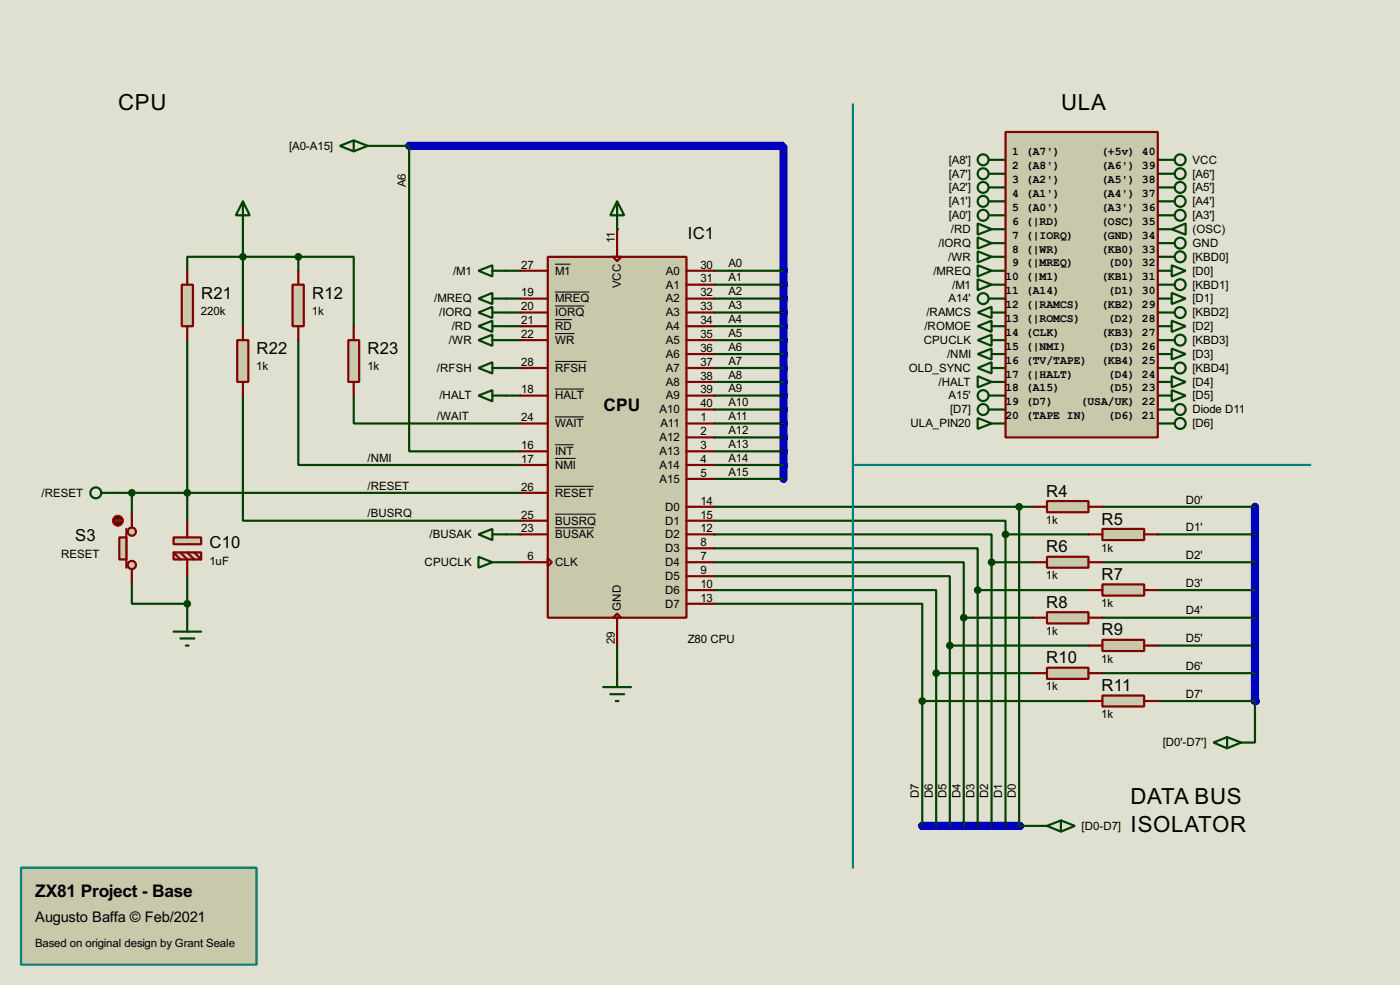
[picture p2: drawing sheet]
<svg xmlns="http://www.w3.org/2000/svg" width="256mm" height="180mm" viewBox="0 0 256 180" stroke-linecap="round" stroke-linejoin="round" font-family="sans-serif">
<path d="M0 0h256.5v180.3h-256.5z" fill="#e0e0d0"/>
<circle cx="186.7" cy="151.2" r=".75" fill="#0000c0"/>
<path d="M169 151.2h2.5M184.2 151.2h2.5" fill="none" stroke="#0000c0" stroke-width="1.5"/>
<circle cx="169" cy="151.2" r=".75" fill="#0000c0"/>
<path d="M171.5 151.2h12.7" fill="none" stroke="#0000c0" stroke-width="1.5"/>
<circle cx="229.9" cy="128.3" r=".75" fill="#0000c0"/>
<path d="M75 26.7h68.6v61M229.9 92.8v35.5" fill="none" stroke="#0000c0" stroke-width="1.5"/>
<circle cx="113.1" cy="42" r=".2" fill="#004000"/>
<g fill="none" stroke="#004000" stroke-width=".4">
<path d="M67.4 26.7h7.6v55.9h20.3M44.5 42v17.7M54.7 47h10.1v12.7M54.7 47h-20.4v2.6M54.7 47v2.6M92.8 49.6h2.5M92.8 59.7h2.5M92.8 57.2h2.5M92.8 54.7h2.5M130.9 49.6h12.7M130.9 59.7h12.7M130.9 57.2h12.7"/>
<path d="M130.9 54.7h12.7M130.9 52.1h12.7M34.3 62.3v33M44.5 72.4v22.9h50.8M54.7 62.3v22.8h40.6M64.8 72.4v5.1h30.5M92.8 67.4h2.5M92.8 62.3h2.5M92.8 72.4h2.5M130.9 67.4h12.7M130.9 62.3h12.7M130.9 72.4h12.7"/>
<path d="M130.9 77.5h12.7M130.9 75h12.7M130.9 69.9h12.7M130.9 64.8h12.7M21.6 90.2h73.7M24.2 90.2v3.8M92.8 97.8h2.5M130.9 95.3h53.3v2.5M130.9 97.8h50.8v5.1M130.9 87.7h12.7M130.9 85.1h12.7M130.9 82.6h12.7"/>
<path d="M130.9 80.1h12.7M130.9 92.8h58.4M184.2 97.8h15.2M184.2 97.8v53.4M186.7 92.8v58.4h5.1M202 92.8h27.9M212.1 97.8h17.8M24.2 106.7v3.8h10.1M34.3 105.5v7.6M92.8 102.9h2.5M113.1 118.2v5M130.9 100.4h48.2v7.6"/>
<path d="M130.9 102.9h45.7v10.2M130.9 105.5h43.1v12.7M130.9 108h40.6v15.2M130.9 110.5h38.1v17.8M174 118.2h25.4M174 118.2v33M176.6 113.1h12.7M176.6 113.1v38.1M179.1 108h20.3M179.1 108v43.2M181.7 102.9h7.6M181.7 102.9v48.3"/>
<path d="M202 102.9h27.9M202 113.1h27.9M212.1 108h17.8M212.1 118.2h17.8M169 128.3h30.4M169 128.3v22.9M171.5 123.2h17.8M171.5 123.2v28M202 123.2h27.9M212.1 128.3h17.8v7.6h-2.5"/>
</g>
<path d="M100.4 47h25.4v66.1h-25.4z" fill="#c8c8aa" stroke="#800000" stroke-width=".4"/>
<g fill="none" stroke="#800000" stroke-width=".4">
<path d="M95.3 49.6h5.1M95.3 54.7h5.1M95.3 57.2h5.1M95.3 59.7h5.1M112.3 47h1.5l-.7 .8zM113.1 42v5M125.8 49.6h5.1M125.8 52.1h5.1M125.8 54.7h5.1M125.8 57.2h5.1M125.8 59.7h5.1M95.3 62.3h5.1"/>
<path d="M95.3 67.4h5.1M95.3 72.4h5.1M95.3 77.5h5.1M125.8 62.3h5.1M125.8 64.8h5.1M125.8 67.4h5.1M125.8 69.9h5.1M125.8 72.4h5.1M125.8 75h5.1M125.8 77.5h5.1M95.3 82.6h5.1M95.3 85.1h5.1"/>
<path d="M95.3 95.3h5.1M95.3 97.8h5.1M95.3 90.2h5.1M125.8 80.1h5.1M125.8 82.6h5.1M125.8 85.1h5.1M125.8 87.7h5.1M125.8 92.8h5.1M125.8 95.3h5.1M125.8 97.8h5.1M95.3 102.9h5.1M100.4 102.2l.7 .7-.7 .8z"/>
<path d="M112.3 113.1l.8-.8 .7 .8zM113.1 113.1v5.1M125.8 100.4h5.1M125.8 102.9h5.1M125.8 105.5h5.1M125.8 108h5.1M125.8 110.5h5.1"/>
</g>
<g fill="none" stroke="#000" stroke-width=".18">
<path d="M101.7 48.4h2.8M101.7 53.5h6.3M101.7 56h5.4M101.7 58.5h3.1M101.7 61.1h3.6M101.7 66.2h5.8M101.7 71.2h5.3M101.7 76.3h5.3M101.7 81.4h3.4M101.7 83.9h3.8M101.7 89h7.1M101.7 94.1h7.5"/>
<path d="M101.7 96.6h7.1"/>
</g>
<g fill="none" stroke="#004000" stroke-width=".4">
<path d="M113.1 36.9l1.3 2.5h-2.6zM113.1 36.9v5.1M87.7 49.6l2.5-1v2zM87.7 59.7l2.5-1v2.1zM87.7 57.2l2.5-1v2zM87.7 54.7l2.5-1.1v2.1zM90.2 49.6h2.6M90.2 59.7h2.6M90.2 57.2h2.6M90.2 54.7h2.6M87.7 67.4l2.5-1.1v2.1zM87.7 62.3l2.5-1v2z"/>
<path d="M87.7 72.4l2.5-1v2.1zM90.2 67.4h2.6M90.2 62.3h2.6M90.2 72.4h2.6M110.5 125.8h5.1M111.8 127.1h2.6M112.8 128.3h.5M113.1 123.2v2.6"/>
</g>
<path d="M33.3 52.1h2.1v7.6h-2.1z" fill="#c8c8aa" stroke="#800000" stroke-width=".4"/>
<path d="M34.3 49.6v2.5M34.3 59.7v2.6" fill="none" stroke="#800000" stroke-width=".4"/>
<path d="M43.5 62.3h2v7.6h-2z" fill="#c8c8aa" stroke="#800000" stroke-width=".4"/>
<path d="M44.5 59.7v2.6M44.5 69.9v2.5" fill="none" stroke="#800000" stroke-width=".4"/>
<path d="M53.6 52.1h2.1v7.6h-2.1z" fill="#c8c8aa" stroke="#800000" stroke-width=".4"/>
<path d="M54.7 49.6v2.5M54.7 59.7v2.6" fill="none" stroke="#800000" stroke-width=".4"/>
<path d="M63.8 62.3h2v7.6h-2z" fill="#c8c8aa" stroke="#800000" stroke-width=".4"/>
<path d="M64.8 59.7v2.6M64.8 69.9v2.5" fill="none" stroke="#800000" stroke-width=".4"/>
<g fill="#004000" stroke="#004000" stroke-width=".4">
<circle cx="54.6" cy="47" r=".5"/>
<circle cx="44.5" cy="47" r=".5"/>
</g>
<path d="M44.5 36.9l1.3 2.5h-2.6zM44.5 36.9v5.1M87.7 97.8l2.5-1v2.1zM90.2 97.8h2.6M87.7 101.9l2.5 1-2.5 1zM90.2 102.9h2.6" fill="none" stroke="#004000" stroke-width=".4"/>
<g fill="#c8c8aa" stroke="#800000" stroke-width=".4">
<path d="M31.8 98.4h5.1v1.2h-5.1z"/>
<path d="M31.8 101.1h5.1v1.3h-5.1z"/>
</g>
<path d="M34.3 95.3v3.1M31.8 101.1l1.3 1.3M33.1 101.1l1.2 1.3v3.1M34.3 101.1l1.3 1.3M35.6 101.1l1.3 1.3" fill="none" stroke="#800000" stroke-width=".4"/>
<circle cx="34.3" cy="90.2" r=".5" fill="#004000" stroke="#004000" stroke-width=".4"/>
<path d="M31.8 115.6h5.1M33.1 116.9h2.5M34.1 118.2h.5M34.3 113.1v2.5" fill="none" stroke="#004000" stroke-width=".4"/>
<path d="M191.8 91.7h7.6v2.1h-7.6z" fill="#c8c8aa" stroke="#800000" stroke-width=".4"/>
<path d="M189.3 92.8h2.5M199.4 92.8h2.6" fill="none" stroke="#800000" stroke-width=".4"/>
<path d="M202 96.8h7.6v2.1h-7.6z" fill="#c8c8aa" stroke="#800000" stroke-width=".4"/>
<path d="M199.4 97.8h2.6M209.6 97.8h2.5" fill="none" stroke="#800000" stroke-width=".4"/>
<path d="M191.8 101.9h7.6v2h-7.6z" fill="#c8c8aa" stroke="#800000" stroke-width=".4"/>
<path d="M189.3 102.9h2.5M199.4 102.9h2.6" fill="none" stroke="#800000" stroke-width=".4"/>
<path d="M202 107h7.6v2h-7.6z" fill="#c8c8aa" stroke="#800000" stroke-width=".4"/>
<path d="M199.4 108h2.6M209.6 108h2.5" fill="none" stroke="#800000" stroke-width=".4"/>
<path d="M191.8 112.1h7.6v2h-7.6z" fill="#c8c8aa" stroke="#800000" stroke-width=".4"/>
<path d="M189.3 113.1h2.5M199.4 113.1h2.6" fill="none" stroke="#800000" stroke-width=".4"/>
<path d="M202 117.1h7.6v2.1h-7.6z" fill="#c8c8aa" stroke="#800000" stroke-width=".4"/>
<path d="M199.4 118.2h2.6M209.6 118.2h2.5" fill="none" stroke="#800000" stroke-width=".4"/>
<path d="M191.8 122.2h7.6v2.1h-7.6z" fill="#c8c8aa" stroke="#800000" stroke-width=".4"/>
<path d="M189.3 123.2h2.5M199.4 123.2h2.6" fill="none" stroke="#800000" stroke-width=".4"/>
<path d="M202 127.3h7.6v2h-7.6z" fill="#c8c8aa" stroke="#800000" stroke-width=".4"/>
<path d="M199.4 128.3h2.6M209.6 128.3h2.5" fill="none" stroke="#800000" stroke-width=".4"/>
<g fill="none" stroke="#004000" stroke-width=".4">
<path d="M62.3 26.7l2.5-1v2zM64.8 25.7l2.6 1-2.6 1M181.2 29.3h3M181.2 39.4h3M181.2 36.9h3M181.2 34.3h3M181.2 31.8h3M212.1 29.3h3.1M212.1 39.4h3.1M212.1 36.9h3.1M212.1 34.3h3.1M212.1 31.8h3.1"/>
<path d="M179.1 40.9l2.6 1.1-2.6 1zM179.1 43.5l2.6 1-2.6 1zM179.1 46l2.6 1-2.6 1.1zM179.1 48.6l2.6 1-2.6 1zM179.1 51.1l2.6 1-2.6 1zM179.1 59.7l2.6-1v2.1zM179.1 57.2l2.6-1v2zM181.2 54.7h3M181.7 42h2.5M181.7 44.5h2.5M181.7 47h2.5M181.7 49.6h2.5"/>
<path d="M181.7 52.1h2.5M181.7 57.2h2.5M181.7 59.7h2.5M212.1 42h2.6M212.1 44.5h3.1M212.1 47h3.1M212.1 49.6h2.6M212.1 52.1h3.1M212.1 57.2h3.1M212.1 54.7h2.6M212.1 59.7h2.6M214.7 42l2.5-1.1v2.1z"/>
<path d="M214.7 48.6l2.5 1-2.5 1zM214.7 53.6l2.5 1.1-2.5 1zM214.7 58.7l2.5 1-2.5 1.1zM179.1 64.8l2.6-1v2zM179.1 62.3l2.6-1v2zM179.1 67.4l2.6-1.1v2.1zM179.1 68.9l2.6 1-2.6 1zM179.1 76.5l2.6 1-2.6 1zM181.2 72.4h3M181.2 75h3M181.7 64.8h2.5M181.7 62.3h2.5"/>
<path d="M181.7 67.4h2.5M181.7 69.9h2.5M181.7 77.5h2.5M212.1 64.8h2.6M212.1 62.3h3.1M212.1 67.4h3.1M212.1 69.9h2.6M212.1 77.5h3.1M212.1 72.4h2.6M212.1 75h3.1M214.7 63.8l2.5 1-2.5 1zM214.7 68.9l2.5 1-2.5 1z"/>
<path d="M214.7 71.4l2.5 1-2.5 1.1zM18.6 90.2h3M222.3 135.9l2.5-1v2.1zM224.8 134.9l2.6 1-2.6 1.1M194.4 150.2l2.5 1-2.5 1zM194.4 150.2l-2.6 1 2.6 1"/>
<circle cx="180.1" cy="29.3" r="1"/>
<circle cx="180.1" cy="31.8" r="1"/>
<circle cx="180.1" cy="36.9" r="1"/>
<circle cx="180.1" cy="34.3" r="1"/>
<circle cx="180.1" cy="39.4" r="1"/>
<circle cx="216.2" cy="31.8" r="1"/>
<circle cx="216.2" cy="29.3" r="1"/>
<circle cx="216.2" cy="39.4" r="1"/>
<circle cx="216.2" cy="36.9" r="1"/>
<circle cx="216.2" cy="34.3" r="1"/>
<circle cx="180.1" cy="54.7" r="1"/>
<circle cx="216.2" cy="47" r="1"/>
<circle cx="216.2" cy="44.5" r="1"/>
<circle cx="216.2" cy="52.1" r="1"/>
<circle cx="216.2" cy="57.2" r="1"/>
<circle cx="180.1" cy="75" r="1"/>
<circle cx="180.1" cy="72.4" r="1"/>
<circle cx="216.2" cy="62.3" r="1"/>
<circle cx="216.2" cy="77.5" r="1"/>
<circle cx="216.2" cy="67.4" r="1"/>
<circle cx="216.2" cy="75" r="1"/>
<circle cx="17.5" cy="90.2" r="1"/>
</g>
<g fill="#004000" stroke="#004000" stroke-width=".4">
<circle cx="184.2" cy="97.8" r=".5"/>
<circle cx="181.6" cy="102.9" r=".5"/>
<circle cx="179.1" cy="108" r=".5"/>
<circle cx="176.5" cy="113.1" r=".5"/>
<circle cx="174" cy="118.2" r=".5"/>
<circle cx="171.5" cy="123.2" r=".5"/>
<circle cx="168.9" cy="128.3" r=".5"/>
<circle cx="186.7" cy="92.8" r=".5"/>
</g>
<path d="M156.3 19.1v139.7M156.3 85.1h83.8" fill="none" stroke="#008080" stroke-width=".4"/>
<path d="M3.9 158.8h43.1v17.8h-43.1z" fill-rule="evenodd" fill="#c8c8aa" stroke="#008080" stroke-width=".4"/>
<path d="M184.2 24.2h27.9v55.9h-27.9z" fill="#c8c8aa" stroke="#800000" stroke-width=".4"/>
<g fill="#c8c8aa" stroke="#800000" stroke-width=".4">
<circle cx="24.1" cy="97.3" r=".75"/>
<circle cx="24.1" cy="103.4" r=".75"/>
</g>
<path d="M23.2 96.8v7.1" fill="none" stroke="#800000" stroke-width=".4"/>
<path d="M21.9 98.4h1.3v4h-1.3z" fill="#c8c8aa" stroke="#800000" stroke-width=".4"/>
<path d="M24.2 94v2.6M24.2 104.2v2.5" fill="none" stroke="#800000" stroke-width=".4"/>
<circle cx="21.6" cy="95.3" r="1" fill="#400000" stroke="#f00" stroke-width=".2"/>
<path d="M21.1 95.3h1.1M21.1 95.3l.3 .3M21.4 95.1l-.3 .2M21.9 95.1l.3 .2M22.2 95.3l-.3 .3" fill="none" stroke="#f00" stroke-width=".2"/>
<g fill="#004000" stroke="#004000" stroke-width=".4">
<circle cx="24.1" cy="90.2" r=".5"/>
<circle cx="34.3" cy="110.5" r=".5"/>
</g>
<g font-size="4.6">
<text x="21.7" y="20.2">CPU</text>
<text x="194.4" y="20.2">ULA</text>
<text x="207.1" y="147.2">DATA BUS</text>
<text x="207.1" y="152.3">ISOLATOR</text>
</g>
<g font-size="3.6">
<text x="110.6" y="75.3">CPU</text>
<text x="6.5" y="164.2">ZX81 Project - Base</text>
</g>
<g font-size="3.4">
<text x="126" y="43.7">IC1</text>
<text x="36.9" y="54.7">R21</text>
<text x="57.2" y="54.7">R12</text>
<text x="47" y="64.8">R22</text>
<text x="67.4" y="64.8">R23</text>
<text x="191.7" y="90.9">R4</text>
<text x="13.8" y="99.1">S3</text>
<text x="38.4" y="100.4">C10</text>
<text x="191.7" y="101.1">R6</text>
<text x="201.8" y="96">R5</text>
<text x="201.8" y="106.2">R7</text>
<text x="191.7" y="111.3">R8</text>
<text x="201.8" y="116.3">R9</text>
<text x="191.7" y="121.4">R10</text>
<text x="201.8" y="126.5">R11</text>
</g>
<text font-size="3" x="6.4" y="168.8">Augusto Baffa © Feb/2021</text>
<g font-size="2.4">
<text x="53" y="27.4">[A0-A15]</text>
<text x="173.8" y="30">[A8']</text>
<text x="185.5" y="28.5">1 (A7')</text>
<text x="201.7" y="28.5">(+5v) 40</text>
<text x="218.5" y="30">VCC</text>
<text x="74.4" y="34.3" transform="rotate(-90 74.4 34.3)">A6</text>
<text x="173.8" y="32.5">[A7']</text>
<text x="173.8" y="35">[A2']</text>
<text x="185.5" y="31">2 (A8')</text>
<text x="185.5" y="33.5">3 (A2')</text>
<text x="201.7" y="31">(A6') 39</text>
<text x="201.7" y="33.5">(A5') 38</text>
<text x="218.5" y="35">[A5']</text>
<text x="218.5" y="32.5">[A6']</text>
<text x="173.8" y="37.6">[A1']</text>
<text x="173.8" y="40.1">[A0']</text>
<text x="185.5" y="36">4 (A1')</text>
<text x="185.5" y="38.6">5 (A0')</text>
<text x="185.5" y="41.2">6 (|RD)</text>
<text x="201.7" y="36">(A4') 37</text>
<text x="201.7" y="38.6">(A3') 36</text>
<text x="201.7" y="41.2">(OSC) 35</text>
<text x="218.5" y="40.1">[A3']</text>
<text x="218.5" y="37.6">[A4']</text>
<text x="112.7" y="44.5" transform="rotate(-90 112.7 44.5)">11</text>
<text x="171.9" y="45.2">/IORQ</text>
<text x="173.7" y="47.7">/WR</text>
<text x="174.2" y="42.7">/RD</text>
<text x="185.5" y="43.7">7 (|IORQ)</text>
<text x="185.5" y="46.2">8 (|WR)</text>
<text x="201.7" y="43.7">(GND) 34</text>
<text x="201.7" y="46.2">(KB0) 33</text>
<text x="218.5" y="42.7">(OSC)</text>
<text x="218.5" y="47.7">[KBD0]</text>
<text x="218.5" y="45.2">GND</text>
<text x="83" y="50.3">/M1</text>
<text x="95.5" y="49.2">27</text>
<text x="101.7" y="50.3">M1</text>
<text x="113.8" y="52.8" transform="rotate(-90 113.8 52.8)">VCC</text>
<text x="122" y="50.3">A0</text>
<text x="122" y="52.8">A1</text>
<text x="128.3" y="49.2">30</text>
<text x="128.3" y="51.7">31</text>
<text x="133.4" y="51.5">A1</text>
<text x="133.4" y="49">A0</text>
<text x="171" y="50.3">/MREQ</text>
<text x="174.5" y="52.8">/M1</text>
<text x="184.2" y="51.3">10 (|M1)</text>
<text x="184.2" y="53.9">11 (A14)</text>
<text x="185.5" y="48.7">9 (|MREQ)</text>
<text x="201.7" y="51.3">(KB1) 31</text>
<text x="203" y="48.7">(D0) 32</text>
<text x="203" y="53.9">(D1) 30</text>
<text x="218.5" y="52.8">[KBD1]</text>
<text x="218.5" y="50.3">[D0]</text>
<text x="36.8" y="57.6">220k</text>
<text x="57.2" y="57.6">1k</text>
<text x="79.6" y="55.4">/MREQ</text>
<text x="80.5" y="57.9">/IORQ</text>
<text x="95.5" y="54.3">19</text>
<text x="95.5" y="56.8">20</text>
<text x="95.5" y="59.3">21</text>
<text x="101.7" y="55.4">MREQ</text>
<text x="101.7" y="57.9">IORQ</text>
<text x="122" y="55.4">A2</text>
<text x="122" y="57.9">A3</text>
<text x="128.3" y="54.3">32</text>
<text x="128.3" y="56.8">33</text>
<text x="128.3" y="59.3">34</text>
<text x="133.4" y="59.1">A4</text>
<text x="133.4" y="56.6">A3</text>
<text x="133.4" y="54">A2</text>
<text x="169.7" y="57.9">/RAMCS</text>
<text x="173.8" y="55.4">A14'</text>
<text x="184.2" y="56.4">12 (|RAMCS)</text>
<text x="184.2" y="58.9">13 (|ROMCS)</text>
<text x="201.7" y="56.4">(KB2) 29</text>
<text x="203" y="58.9">(D2) 28</text>
<text x="218.5" y="57.9">[KBD2]</text>
<text x="218.5" y="55.4">[D1]</text>
<text x="82.3" y="63">/WR</text>
<text x="82.8" y="60.4">/RD</text>
<text x="95.5" y="61.9">22</text>
<text x="101.7" y="60.4">RD</text>
<text x="101.7" y="63">WR</text>
<text x="122" y="60.4">A4</text>
<text x="122" y="63">A5</text>
<text x="122" y="65.5">A6</text>
<text x="128.3" y="61.9">35</text>
<text x="128.3" y="64.4">36</text>
<text x="133.4" y="64.2">A6</text>
<text x="133.4" y="61.7">A5</text>
<text x="169.2" y="63">CPUCLK</text>
<text x="169.4" y="60.4">/ROMOE</text>
<text x="173.5" y="65.5">/NMI</text>
<text x="184.2" y="61.4">14 (CLK)</text>
<text x="184.2" y="64">15 (|NMI)</text>
<text x="201.7" y="61.4">(KB3) 27</text>
<text x="203" y="64">(D3) 26</text>
<text x="218.5" y="63">[KBD3]</text>
<text x="218.5" y="60.4">[D2]</text>
<text x="218.5" y="65.5">[D3]</text>
<text x="47" y="67.7">1k</text>
<text x="67.3" y="67.7">1k</text>
<text x="80.1" y="68.1">/RFSH</text>
<text x="95.5" y="67">28</text>
<text x="95.5" y="72">18</text>
<text x="101.7" y="68.1">RFSH</text>
<text x="122" y="68.1">A7</text>
<text x="122" y="70.6">A8</text>
<text x="128.3" y="67">37</text>
<text x="128.3" y="69.5">38</text>
<text x="128.3" y="72">39</text>
<text x="133.4" y="71.8">A9</text>
<text x="133.4" y="69.3">A8</text>
<text x="133.4" y="66.7">A7</text>
<text x="166.5" y="68.1">OLD_SYNC</text>
<text x="172" y="70.6">/HALT</text>
<text x="184.2" y="66.6">16 (TV/TAPE)</text>
<text x="184.2" y="69.1">17 (|HALT)</text>
<text x="184.2" y="71.6">18 (A15)</text>
<text x="201.7" y="66.6">(KB4) 25</text>
<text x="203" y="69.1">(D4) 24</text>
<text x="203" y="71.6">(D5) 23</text>
<text x="218.5" y="68.1">[KBD4]</text>
<text x="218.5" y="70.6">[D4]</text>
<text x="80.1" y="76.9">/WAIT</text>
<text x="80.5" y="73.1">/HALT</text>
<text x="95.5" y="77.1">24</text>
<text x="101.7" y="73.1">HALT</text>
<text x="120.8" y="75.7">A10</text>
<text x="122" y="73.1">A9</text>
<text x="128.3" y="74.6">40</text>
<text x="128.3" y="77.1">1</text>
<text x="133.4" y="76.9">A11</text>
<text x="133.4" y="74.4">A10</text>
<text x="173.8" y="73.1">A15'</text>
<text x="174.1" y="75.7">[D7]</text>
<text x="184.2" y="74.1">19 (D7)</text>
<text x="184.2" y="76.7">20 (TAPE IN)</text>
<text x="198" y="74.1">(USA/UK) 22</text>
<text x="203" y="76.7">(D6) 21</text>
<text x="218.5" y="73.1">[D5]</text>
<text x="218.5" y="75.7">Diode D11</text>
<text x="95.5" y="82.2">16</text>
<text x="101.7" y="78.2">WAIT</text>
<text x="101.7" y="83.3">INT</text>
<text x="120.8" y="80.8">A12</text>
<text x="120.8" y="83.3">A13</text>
<text x="121" y="78.2">A11</text>
<text x="128.3" y="79.7">2</text>
<text x="128.3" y="82.2">3</text>
<text x="133.4" y="82">A13</text>
<text x="133.4" y="79.5">A12</text>
<text x="166.8" y="78.2">ULA_PIN20</text>
<text x="218.5" y="78.2">[D6]</text>
<text x="67.4" y="84.5">/NMI</text>
<text x="67.4" y="89.6">/RESET</text>
<text x="95.5" y="84.7">17</text>
<text x="95.5" y="89.8">26</text>
<text x="101.7" y="85.8">NMI</text>
<text x="120.8" y="85.8">A14</text>
<text x="120.8" y="88.4">A15</text>
<text x="128.3" y="84.7">4</text>
<text x="128.3" y="87.3">5</text>
<text x="133.4" y="87.1">A15</text>
<text x="133.4" y="84.5">A14</text>
<text x="7.6" y="90.9">/RESET</text>
<text x="67.4" y="94.7">/BUSRQ</text>
<text x="95.5" y="94.9">25</text>
<text x="101.7" y="90.9">RESET</text>
<text x="121.8" y="93.5">D0</text>
<text x="128.3" y="92.4">14</text>
<text x="128.3" y="94.9">15</text>
<text x="191.6" y="95.9">1k</text>
<text x="217.2" y="92.2">D0'</text>
<text x="78.7" y="98.5">/BUSAK</text>
<text x="95.5" y="97.4">23</text>
<text x="101.7" y="96">BUSRQ</text>
<text x="101.7" y="98.5">BUSAK</text>
<text x="121.8" y="96">D1</text>
<text x="121.8" y="98.5">D2</text>
<text x="121.8" y="101.1">D3</text>
<text x="128.3" y="97.4">12</text>
<text x="128.3" y="100">8</text>
<text x="201.8" y="101">1k</text>
<text x="217.2" y="97.2">D1'</text>
<text x="11.2" y="102.1">RESET</text>
<text x="38.4" y="103.4">1uF</text>
<text x="77.8" y="103.6">CPUCLK</text>
<text x="96.7" y="102.5">6</text>
<text x="101.7" y="103.6">CLK</text>
<text x="121.8" y="103.6">D4</text>
<text x="121.8" y="106.2">D5</text>
<text x="128.3" y="102.5">7</text>
<text x="128.3" y="105.1">9</text>
<text x="128.3" y="107.6">10</text>
<text x="191.6" y="106">1k</text>
<text x="217.2" y="102.3">D2'</text>
<text x="217.2" y="107.4">D3'</text>
<text x="113.8" y="111.8" transform="rotate(-90 113.8 111.8)">GND</text>
<text x="121.8" y="108.7">D6</text>
<text x="121.8" y="111.2">D7</text>
<text x="128.3" y="110.1">13</text>
<text x="201.8" y="111.1">1k</text>
<text x="217.2" y="112.5">D4'</text>
<text x="112.7" y="117.9" transform="rotate(-90 112.7 117.9)">29</text>
<text x="126" y="117.7">Z80 CPU</text>
<text x="191.6" y="116.2">1k</text>
<text x="217.2" y="117.6">D5'</text>
<text x="201.8" y="121.3">1k</text>
<text x="217.2" y="122.6">D6'</text>
<text x="191.6" y="126.4">1k</text>
<text x="201.8" y="131.4">1k</text>
<text x="217.2" y="127.7">D7'</text>
<text x="213" y="136.6">[D0'-D7']</text>
<text x="168.4" y="146.1" transform="rotate(-90 168.4 146.1)">D7</text>
<text x="170.9" y="146.1" transform="rotate(-90 170.9 146.1)">D6</text>
<text x="173.4" y="146.1" transform="rotate(-90 173.4 146.1)">D5</text>
<text x="176" y="146.1" transform="rotate(-90 176 146.1)">D4</text>
<text x="178.5" y="146.1" transform="rotate(-90 178.5 146.1)">D3</text>
<text x="181.1" y="146.1" transform="rotate(-90 181.1 146.1)">D2</text>
<text x="183.6" y="146.1" transform="rotate(-90 183.6 146.1)">D1</text>
<text x="186.1" y="146.1" transform="rotate(-90 186.1 146.1)">D0</text>
<text x="198.2" y="151.9">[D0-D7]</text>
<text x="6.4" y="173.4">Based on original design by Grant Seale</text>
</g>
</svg>
